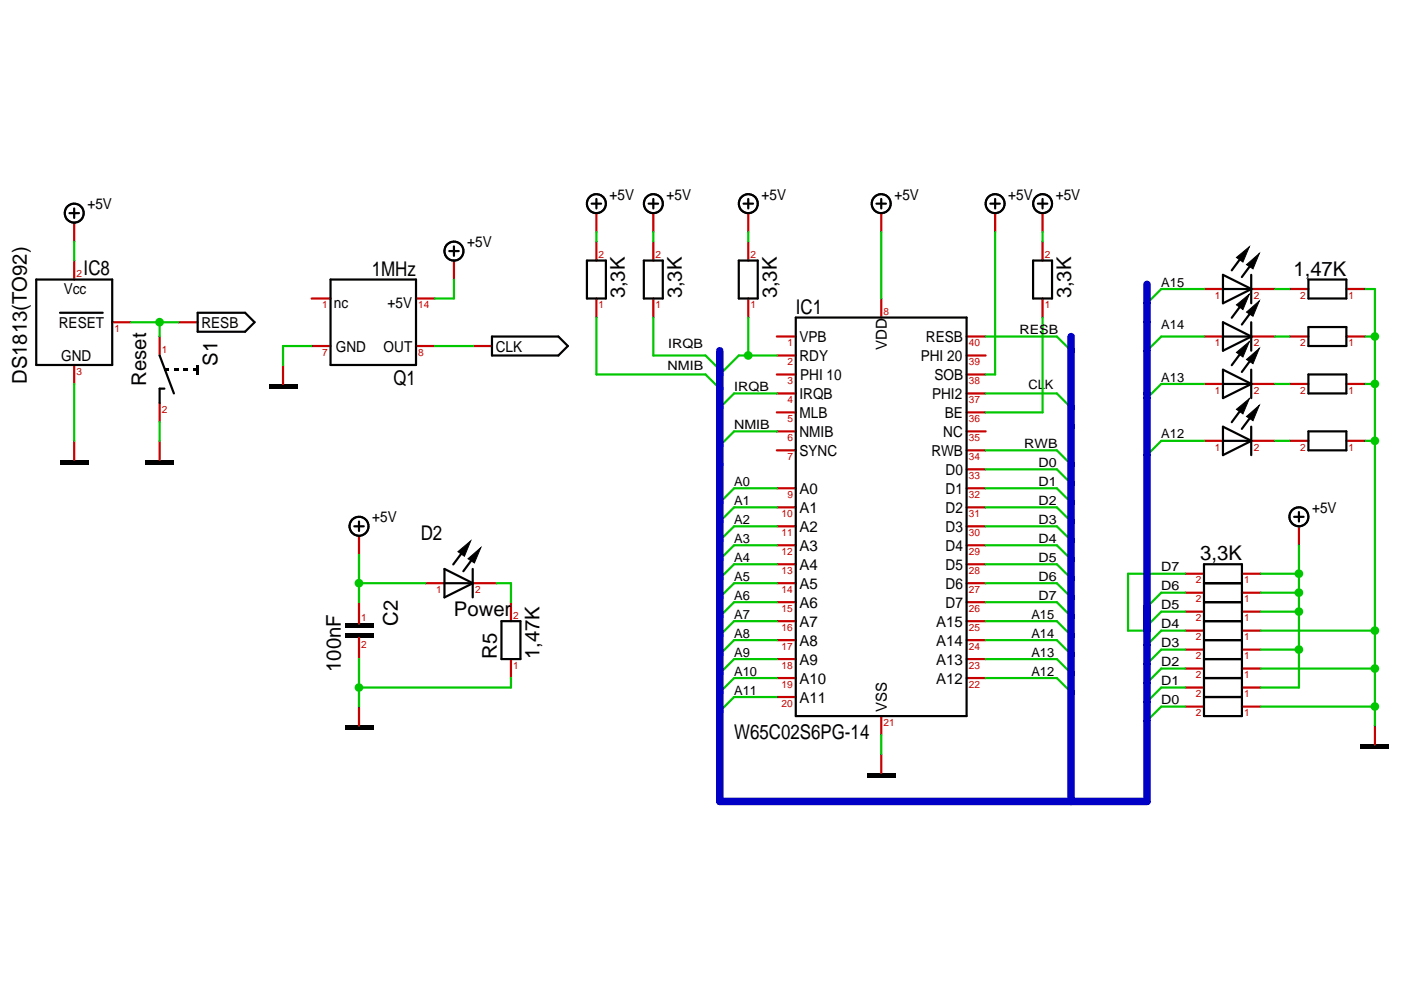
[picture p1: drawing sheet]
<svg xmlns="http://www.w3.org/2000/svg" width="297mm" height="210mm" viewBox="0 0 297 210" stroke-linecap="round" stroke-linejoin="round" font-family="sans-serif">
<g fill="none" stroke="#c70000" stroke-width=".47">
<path d="M15.7 47.2v4M15.7 55.2v4.1M96.2 55.2v4.1M126.4 45.2v4M126.4 51.2v4M138.5 45.2v4M138.5 51.2v4M158.6 45.2v4M158.6 51.2v4M186.8 45.2v4M211 45.2v4M221 45.2v4"/>
<path d="M221 51.2v4M15.7 77.4v4M23.8 68.3h4M33.8 71.4v4M37.9 68.3h4M60 77.4v4M66.1 73.4h4M66.1 63.3h4M88.2 73.4h4M88.2 63.3h4M100.3 73.4h4M126.4 63.3v4"/>
<path d="M138.5 63.3v4M158.6 63.3v4M164.7 71.4h4M164.7 79.4h4M164.7 75.4h4M186.8 63.3v4M204.9 71.4h4.1M204.9 79.4h4.1M204.9 75.4h4.1M221 63.3v4M255.3 61.3h4M255.3 71.4h4"/>
<path d="M265.3 61.3h5.1M265.3 71.4h5.1M273.4 61.3h4M273.4 71.4h4M285.5 61.3h4M285.5 71.4h4M15.7 93.5v4M33.8 85.4v4.1M33.8 93.5v4M164.7 95.5h4M164.7 91.5h4M164.7 87.4h4"/>
<path d="M164.7 83.4h4M204.9 99.5h4.1M204.9 95.5h4.1M204.9 91.5h4.1M204.9 87.4h4.1M204.9 83.4h4.1M255.3 93.5h4M255.3 81.4h4M265.3 93.5h5.1M265.3 81.4h5.1M273.4 93.5h4M273.4 81.4h4"/>
<path d="M285.5 93.5h4M285.5 81.4h4M76.1 113.6v4M164.7 119.6h4M164.7 115.6h4M164.7 111.6h4M164.7 107.6h4M164.7 103.5h4M204.9 119.6h4.1M204.9 115.6h4.1M204.9 111.6h4.1M204.9 107.6h4.1"/>
<path d="M204.9 103.5h4.1M275.4 111.6v4M76.1 127.7v4.5M76.1 135.2v4.5M90.2 123.7h4M100.3 123.7h5M108.3 127.7v4M108.3 139.7v4.1M164.7 123.7h4M164.7 139.7h4M164.7 135.7h4M164.7 131.7h4"/>
<path d="M164.7 127.7h4M204.9 123.7h4.1M204.9 139.7h4.1M204.9 135.7h4.1M204.9 131.7h4.1M204.9 127.7h4.1M251.2 137.7h4.1M251.2 133.7h4.1M251.2 129.7h4.1M251.2 125.7h4.1M251.2 121.6h4.1M263.3 137.7h4.1"/>
<path d="M263.3 133.7h4.1M263.3 129.7h4.1M263.3 125.7h4.1M263.3 121.6h4.1M76.1 149.8v4M164.7 143.8h4M164.7 147.8h4M186.8 151.8v4.1M186.8 159.9v4M204.9 143.8h4.1M251.2 149.8h4.1M251.2 145.8h4.1"/>
<path d="M251.2 141.8h4.1M263.3 149.8h4.1M263.3 145.8h4.1M263.3 141.8h4.1M291.5 153.8v4.1"/>
</g>
<g fill="none" stroke="#000" stroke-width=".47">
<path d="M7.7 59.3h16.1v18.1h-16.1zM14.7 45.2h2M15.7 44.2v2M70.1 59.3h18.1v18.1h-18.1zM95.2 53.2h2.1M96.2 52.2v2.1M124.4 55.2h4.1v8.1h-4.1zM125.4 43.2h2M126.4 42.2v2M136.5 55.2h4v8.1h-4zM137.5 43.2h2M138.5 42.2v2"/>
<path d="M156.6 55.2h4.1v8.1h-4.1zM157.6 43.2h2.1M158.6 42.2v2M185.8 43.2h2M186.8 42.2v2M210 43.2h2M211 42.2v2M219 55.2h4.1v8.1h-4.1zM220 43.2h2.1M221 42.2v2M259.3 58.3l6 3-6 3zM263.6 54l-2.4 3.3"/>
<path d="M265.3 58.3v6M265.8 55.4l-2.5 3.3M277.4 59.3h8.1v4h-8.1zM12.7 66.3h9.1M33.8 75.4l3.1 8M41.9 66.3h10.1l2 2-2 2h-10.1zM104.3 71.4h14.1l2 2-2 2h-14.1zM168.7 67.3h36.2v84.5h-36.2zM259.3 68.3l6 3.1-6 3zM259.3 78.4l6 3-6 3zM259.3 61.3h6M259.3 71.4h6"/>
<path d="M263.6 74.1l-2.4 3.3M263.6 64.1l-2.4 3.3M265.3 68.3v6.1M265.3 78.4v6M265.8 75.5l-2.5 3.4M265.8 65.5l-2.5 3.3M277.4 69.3h8.1v4.1h-8.1zM277.4 79.4h8.1v4h-8.1zM34.9 82.4h-1.1v3M259.3 90.5l6 3-6 3zM259.3 93.5h6M259.3 81.4h6"/>
<path d="M263.6 86.2l-2.4 3.3M265.3 90.5v6M265.8 87.6l-2.5 3.3M277.4 91.5h8.1v4h-8.1zM75.1 111.6h2M76.1 110.6v2M98.6 116.4l-2.5 3.3M100.7 117.8l-2.5 3.3M255.3 119.6h8v32.2h-8zM274.4 109.6h2M275.4 108.6v2M94.2 123.7h6.1"/>
<path d="M94.2 120.6l6.1 3.1-6.1 3zM100.2 120.6v6.1M106.3 131.7h4v8h-4zM255.3 139.7h8M255.3 135.7h8M255.3 131.7h8M255.3 127.7h8M255.3 123.7h8M255.3 147.8h8M255.3 143.8h8"/>
<circle cx="15.7" cy="45.2" r="2.02"/>
<circle cx="96.3" cy="53.2" r="2.01"/>
<circle cx="126.4" cy="43.2" r="2.01"/>
<circle cx="138.5" cy="43.2" r="2.02"/>
<circle cx="158.7" cy="43.2" r="2.01"/>
<circle cx="186.8" cy="43.2" r="2.02"/>
<circle cx="211" cy="43.2" r="2.01"/>
<circle cx="221.1" cy="43.2" r="2.02"/>
<circle cx="76.1" cy="111.6" r="2.01"/>
<circle cx="275.4" cy="109.6" r="2.01"/>
</g>
<path d="M262.1 54.6l2.8-2.3-1.4 3.3zM264.3 56.1l2.7-2.4-1.3 3.3zM262.1 74.7l2.8-2.3-1.4 3.3zM262.1 64.6l2.8-2.2-1.4 3.2zM264.3 76.2l2.7-2.3-1.3 3.2zM264.3 66.2l2.7-2.4-1.3 3.3zM262.1 86.8l2.8-2.3-1.4 3.3zM264.3 88.3l2.7-2.4-1.3 3.3zM97.1 117l2.7-2.3-1.3 3.2zM99.2 118.5l2.7-2.4-1.3 3.3z" fill="#000" stroke="#000" stroke-width=".21"/>
<g fill="#000">
<path d="M34.9 78.1h1v.5h-1zM36.9 78.1h1v.5h-1zM38.9 78.1h1v.5h-1zM41.7 77.4h.4v2h-.4zM40.9 78.1h1v.5h-1zM12.7 97.5h6.1v1h-6.1zM30.8 97.5h6.1v1h-6.1zM57 81.4h6v1h-6zM73.1 134.2h6v1h-6zM73.1 132.2h6v1h-6zM73.1 153.8h6v1h-6zM288.5 157.9h6v1h-6z"/>
<path d="M183.8 163.9h6v1h-6z"/>
</g>
<path d="M270.4 61.3h3M270.4 71.4h3M270.4 93.5h3M270.4 81.4h3" fill="none" stroke="#00c700" stroke-width=".47"/>
<circle cx="76.1" cy="145.8" r=".92" fill="#00c700"/>
<path d="M15.7 81.4v12.1M33.8 89.5v4M76.1 139.7v10.1M108.3 143.8v2h-32.2" fill="none" stroke="#00c700" stroke-width=".47"/>
<circle cx="158.6" cy="75.4" r=".92" fill="#00c700"/>
<g fill="none" stroke="#00c700" stroke-width=".47">
<path d="M37.9 68.3h-4.1v3.1M92.2 73.4h8.1M126.4 67.3v12.1h23.2l3 3M138.5 67.3v8.1h11.1l3 3M158.6 67.3v8.1M164.7 75.4h-8.1l-4 4M209 71.4h15.1l3 3M221 67.3v20.1h-12M255.3 61.3h-9.1l-3 3M255.3 71.4h-9.1l-3 3M164.7 83.4h-9.1l-3 3M164.7 91.5h-9.1l-3 3"/>
<path d="M209 83.4h15.1l3 3M209 95.5h15.1l3 3M209 99.5h15.1l3 3M255.3 81.4h-9.1l-3 3M255.3 93.5h-9.1l-3 3M164.7 103.5h-9.1l-3 3.1M164.7 107.6h-9.1l-3 3M164.7 111.6h-9.1l-3 3M164.7 115.6h-9.1l-3 3M164.7 119.6h-9.1l-3 3M209 103.5h15.1l3 3.1M209 107.6h15.1l3 3"/>
<path d="M209 111.6h15.1l3 3M209 115.6h15.1l3 3M209 119.6h15.1l3 3M164.7 123.7h-9.1l-3 3M164.7 127.7h-9.1l-3 3M164.7 131.7h-9.1l-3 3M164.7 135.7h-9.1l-3 3M164.7 139.7h-9.1l-3 3.1M209 123.7h15.1l3 3M209 127.7h15.1l3 3M209 131.7h15.1l3 3M209 135.7h15.1l3 3"/>
<path d="M209 139.7h15.1l3 3.1M251.2 137.7h-5l-3 3.1M251.2 121.6h-12v12.1h4M251.2 133.7h-5l-3 3M251.2 129.7h-5l-3 3M251.2 125.7h-5l-3 3M164.7 143.8h-9.1l-3 3M164.7 147.8h-9.1l-3 3M209 143.8h15.1l3 3M251.2 149.8h-5l-3 3M251.2 145.8h-5l-3 3M251.2 141.8h-5l-3 3"/>
</g>
<circle cx="33.8" cy="68.3" r=".92" fill="#00c700"/>
<path d="M27.8 68.3h6M105.3 123.7h3v4" fill="none" stroke="#00c700" stroke-width=".47"/>
<circle cx="275.4" cy="137.7" r=".92" fill="#00c700"/>
<path d="M275.4 137.7v8.1h-8" fill="none" stroke="#00c700" stroke-width=".47"/>
<circle cx="275.4" cy="129.7" r=".92" fill="#00c700"/>
<path d="M275.4 129.7v8h-8" fill="none" stroke="#00c700" stroke-width=".47"/>
<circle cx="275.4" cy="125.7" r=".92" fill="#00c700"/>
<path d="M275.4 125.7v4h-8" fill="none" stroke="#00c700" stroke-width=".47"/>
<circle cx="275.4" cy="121.6" r=".92" fill="#00c700"/>
<path d="M96.2 59.3v4h-4M126.4 49.2v2M138.5 49.2v2M158.6 49.2v2M186.8 49.2v14.1M211 49.2v30.2h-2M221 49.2v2M275.4 115.6v10.1h-8M76.1 123.7v4M267.4 121.6h8" fill="none" stroke="#00c700" stroke-width=".47"/>
<circle cx="76.1" cy="123.6" r=".92" fill="#00c700"/>
<path d="M15.7 51.2v4M76.1 117.6v6.1h14.1" fill="none" stroke="#00c700" stroke-width=".47"/>
<circle cx="291.5" cy="93.5" r=".92" fill="#00c700"/>
<path d="M291.5 81.4v12.1h-2" fill="none" stroke="#00c700" stroke-width=".47"/>
<circle cx="291.5" cy="81.4" r=".92" fill="#00c700"/>
<path d="M291.5 71.4v10h-2" fill="none" stroke="#00c700" stroke-width=".47"/>
<circle cx="291.5" cy="71.3" r=".92" fill="#00c700"/>
<path d="M291.5 61.3v10.1h-2" fill="none" stroke="#00c700" stroke-width=".47"/>
<circle cx="291.5" cy="133.7" r=".92" fill="#00c700"/>
<path d="M289.5 61.3h2M291.5 93.5v40.2" fill="none" stroke="#00c700" stroke-width=".47"/>
<circle cx="291.5" cy="141.7" r=".92" fill="#00c700"/>
<path d="M291.5 133.7v8.1h-24.1" fill="none" stroke="#00c700" stroke-width=".47"/>
<circle cx="291.5" cy="149.8" r=".92" fill="#00c700"/>
<path d="M66.1 73.4h-6.1v4M267.4 133.7h24.1M186.8 155.9v4M267.4 149.8h24.1M291.5 141.8v12" fill="none" stroke="#00c700" stroke-width=".47"/>
<path d="M227.1 71.4v98.5M243.2 60.3v109.6h-90.6v-95.5" fill="none" stroke="#0000c7" stroke-width="1.6"/>
<g font-size="4.3">
<text x="17.7" y="58.3">IC8</text>
<text x="78.8" y="58.4">1MHz</text>
<text x="274.2" y="58.4">1,47K</text>
<text x="132.5" y="63.3" transform="rotate(-90 132.5 63.3)">3,3K</text>
<text x="144.6" y="63.3" transform="rotate(-90 144.6 63.3)">3,3K</text>
<text x="164.7" y="63.3" transform="rotate(-90 164.7 63.3)">3,3K</text>
<text x="227.1" y="63.3" transform="rotate(-90 227.1 63.3)">3,3K</text>
<text x="168.7" y="66.5">IC1</text>
<text x="46.1" y="77.6" transform="rotate(-90 46.1 77.6)">S1</text>
<text x="5.7" y="81.4" transform="rotate(-90 5.7 81.4)">DS1813(TO92)</text>
<text x="31" y="81.8" transform="rotate(-90 31 81.8)">Reset</text>
<text x="83.4" y="81.6">Q1</text>
<text x="89.2" y="114.6">D2</text>
<text x="254.5" y="118.8">3,3K</text>
<text x="96.2" y="130.7">Power</text>
<text x="84.3" y="132.7" transform="rotate(-90 84.3 132.7)">C2</text>
<text x="72.2" y="142.5" transform="rotate(-90 72.2 142.5)">100nF</text>
<text x="105.3" y="139.7" transform="rotate(-90 105.3 139.7)">R5</text>
<text x="114.4" y="139.7" transform="rotate(-90 114.4 139.7)">1,47K</text>
<text x="155.6" y="156.8">W65C02S6PG-14</text>
</g>
<g font-size="3.2">
<text x="18.5" y="44.4">+5V</text>
<text x="129.2" y="42.4">+5V</text>
<text x="141.3" y="42.4">+5V</text>
<text x="161.5" y="42.4">+5V</text>
<text x="189.6" y="42.4">+5V</text>
<text x="213.8" y="42.4">+5V</text>
<text x="223.9" y="42.4">+5V</text>
<text x="99.1" y="52.4">+5V</text>
<text x="13.5" y="62.3">Vcc</text>
<text x="70.8" y="65.3">nc</text>
<text x="82.2" y="65.3">+5V</text>
<text x="12.5" y="69.5">RESET</text>
<text x="42.7" y="69.5">RESB</text>
<text x="13" y="76.6">GND</text>
<text x="71.2" y="74.5">GND</text>
<text x="81.3" y="74.5">OUT</text>
<text x="105.1" y="74.5">CLK</text>
<text x="169.5" y="76.6">RDY</text>
<text x="169.5" y="72.5">VPB</text>
<text x="188" y="74.2" transform="rotate(-90 188 74.2)">VDD</text>
<text x="195.2" y="76.6">PHI 20</text>
<text x="196.3" y="72.5">RESB</text>
<text x="169.7" y="80.6">PHI 10</text>
<text x="198.1" y="80.6">SOB</text>
<text x="169.5" y="88.6">MLB</text>
<text x="169.5" y="84.6">IRQB</text>
<text x="197.6" y="84.6">PHI2</text>
<text x="200.3" y="88.6">BE</text>
<text x="169.5" y="92.6">NMIB</text>
<text x="200" y="92.6">NC</text>
<text x="169.5" y="96.7">SYNC</text>
<text x="197.5" y="96.7">RWB</text>
<text x="200.5" y="100.7">D0</text>
<text x="169.5" y="104.7">A0</text>
<text x="200.5" y="104.7">D1</text>
<text x="78.9" y="110.8">+5V</text>
<text x="169.5" y="112.8">A2</text>
<text x="169.5" y="108.8">A1</text>
<text x="200.5" y="112.8">D3</text>
<text x="200.5" y="108.8">D2</text>
<text x="278.2" y="108.8">+5V</text>
<text x="169.5" y="116.8">A3</text>
<text x="200.5" y="116.8">D4</text>
<text x="169.5" y="124.8">A5</text>
<text x="169.5" y="120.8">A4</text>
<text x="200.5" y="124.8">D6</text>
<text x="200.5" y="120.8">D5</text>
<text x="169.5" y="128.9">A6</text>
<text x="200.5" y="128.9">D7</text>
<text x="169.5" y="136.9">A8</text>
<text x="169.5" y="132.9">A7</text>
<text x="198.5" y="136.9">A14</text>
<text x="198.5" y="132.9">A15</text>
<text x="169.5" y="140.9">A9</text>
<text x="198.5" y="140.9">A13</text>
<text x="169.5" y="149">A11</text>
<text x="169.5" y="145">A10</text>
<text x="198.5" y="145">A12</text>
<text x="188" y="151" transform="rotate(-90 188 151)">VSS</text>
</g>
<g font-size="2.7">
<text x="246.2" y="60.8">A15</text>
<text x="216.2" y="70.8">RESB</text>
<text x="246.2" y="69.8">A14</text>
<text x="141.7" y="73.9">IRQB</text>
<text x="141.5" y="78.4">NMIB</text>
<text x="155.6" y="82.9">IRQB</text>
<text x="218" y="82.4">CLK</text>
<text x="246.2" y="80.9">A13</text>
<text x="155.6" y="91">NMIB</text>
<text x="217.2" y="95">RWB</text>
<text x="246.2" y="93">A12</text>
<text x="220.2" y="99">D0</text>
<text x="155.6" y="107.1">A1</text>
<text x="155.6" y="103">A0</text>
<text x="220.2" y="103">D1</text>
<text x="220.2" y="107.1">D2</text>
<text x="155.6" y="111.1">A2</text>
<text x="220.2" y="111.1">D3</text>
<text x="155.6" y="119.1">A4</text>
<text x="155.6" y="115.1">A3</text>
<text x="220.2" y="115.1">D4</text>
<text x="220.2" y="119.1">D5</text>
<text x="155.6" y="123.1">A5</text>
<text x="220.2" y="123.1">D6</text>
<text x="246.2" y="125.2">D6</text>
<text x="246.2" y="121.1">D7</text>
<text x="155.6" y="131.2">A7</text>
<text x="155.6" y="127.2">A6</text>
<text x="218.7" y="131.2">A15</text>
<text x="220.2" y="127.2">D7</text>
<text x="246.2" y="129.2">D5</text>
<text x="155.6" y="135.2">A8</text>
<text x="218.7" y="135.2">A14</text>
<text x="246.2" y="137.2">D3</text>
<text x="246.2" y="133.2">D4</text>
<text x="155.6" y="143.3">A10</text>
<text x="155.6" y="139.3">A9</text>
<text x="218.7" y="139.3">A13</text>
<text x="218.7" y="143.3">A12</text>
<text x="246.2" y="141.3">D2</text>
<text x="155.6" y="147.3">A11</text>
<text x="246.2" y="149.3">D0</text>
<text x="246.2" y="145.3">D1</text>
</g>
<g font-size="2.1" fill="#c70000">
<text x="16.2" y="58.8">2</text>
<text x="126.9" y="54.8">2</text>
<text x="139" y="54.8">2</text>
<text x="159.1" y="54.8">2</text>
<text x="221.5" y="54.8">2</text>
<text x="68.3" y="65.4">1</text>
<text x="88.7" y="65.4">14</text>
<text x="126.9" y="65.4">1</text>
<text x="139" y="65.4">1</text>
<text x="159.1" y="65.4">1</text>
<text x="221.5" y="65.4">1</text>
<text x="257.5" y="63.4">1</text>
<text x="265.8" y="63.4">2</text>
<text x="275.7" y="63.4">2</text>
<text x="285.9" y="63.4">1</text>
<text x="24.3" y="70.4">1</text>
<text x="187.3" y="66.8">8</text>
<text x="34.3" y="74.9">1</text>
<text x="68.3" y="75.4">7</text>
<text x="88.7" y="75.4">8</text>
<text x="166.9" y="77.4">2</text>
<text x="166.9" y="73.4">1</text>
<text x="205.4" y="77.4">39</text>
<text x="205.4" y="73.4">40</text>
<text x="257.5" y="73.4">1</text>
<text x="265.8" y="73.4">2</text>
<text x="275.7" y="73.4">2</text>
<text x="285.9" y="73.4">1</text>
<text x="16.2" y="79.4">3</text>
<text x="166.9" y="81.4">3</text>
<text x="205.4" y="81.4">38</text>
<text x="257.5" y="83.5">1</text>
<text x="265.8" y="83.5">2</text>
<text x="275.7" y="83.5">2</text>
<text x="285.9" y="83.5">1</text>
<text x="34.3" y="87.5">2</text>
<text x="166.9" y="89.5">5</text>
<text x="166.9" y="85.5">4</text>
<text x="205.4" y="89.5">36</text>
<text x="205.4" y="85.5">37</text>
<text x="166.9" y="93.5">6</text>
<text x="205.4" y="93.5">35</text>
<text x="257.5" y="95.5">1</text>
<text x="265.8" y="95.5">2</text>
<text x="275.7" y="95.5">2</text>
<text x="285.9" y="95.5">1</text>
<text x="166.9" y="97.6">7</text>
<text x="205.4" y="101.6">33</text>
<text x="205.4" y="97.6">34</text>
<text x="166.9" y="105.6">9</text>
<text x="205.4" y="105.6">32</text>
<text x="165.7" y="113.6">11</text>
<text x="165.7" y="109.6">10</text>
<text x="205.4" y="113.6">30</text>
<text x="205.4" y="109.6">31</text>
<text x="165.7" y="117.7">12</text>
<text x="205.4" y="117.7">29</text>
<text x="92.5" y="125.7">1</text>
<text x="100.8" y="125.7">2</text>
<text x="165.7" y="125.7">14</text>
<text x="165.7" y="121.7">13</text>
<text x="205.4" y="125.7">27</text>
<text x="205.4" y="121.7">28</text>
<text x="253.5" y="123.7">2</text>
<text x="263.8" y="123.7">1</text>
<text x="76.6" y="131.7">1</text>
<text x="108.8" y="131.2">2</text>
<text x="165.7" y="129.7">15</text>
<text x="205.4" y="129.7">26</text>
<text x="253.5" y="131.7">2</text>
<text x="253.5" y="127.7">2</text>
<text x="263.8" y="131.7">1</text>
<text x="263.8" y="127.7">1</text>
<text x="76.6" y="137.3">2</text>
<text x="165.7" y="137.8">17</text>
<text x="165.7" y="133.8">16</text>
<text x="205.4" y="137.8">24</text>
<text x="205.4" y="133.8">25</text>
<text x="253.5" y="135.8">2</text>
<text x="263.8" y="135.8">1</text>
<text x="108.8" y="141.8">1</text>
<text x="165.7" y="141.8">18</text>
<text x="205.4" y="141.8">23</text>
<text x="253.5" y="143.8">2</text>
<text x="253.5" y="139.8">2</text>
<text x="263.8" y="143.8">1</text>
<text x="263.8" y="139.8">1</text>
<text x="165.7" y="149.9">20</text>
<text x="165.7" y="145.8">19</text>
<text x="205.4" y="145.8">22</text>
<text x="253.5" y="147.8">2</text>
<text x="263.8" y="147.8">1</text>
<text x="187.3" y="153.9">21</text>
<text x="253.5" y="151.9">2</text>
<text x="263.8" y="151.9">1</text>
</g>
</svg>
